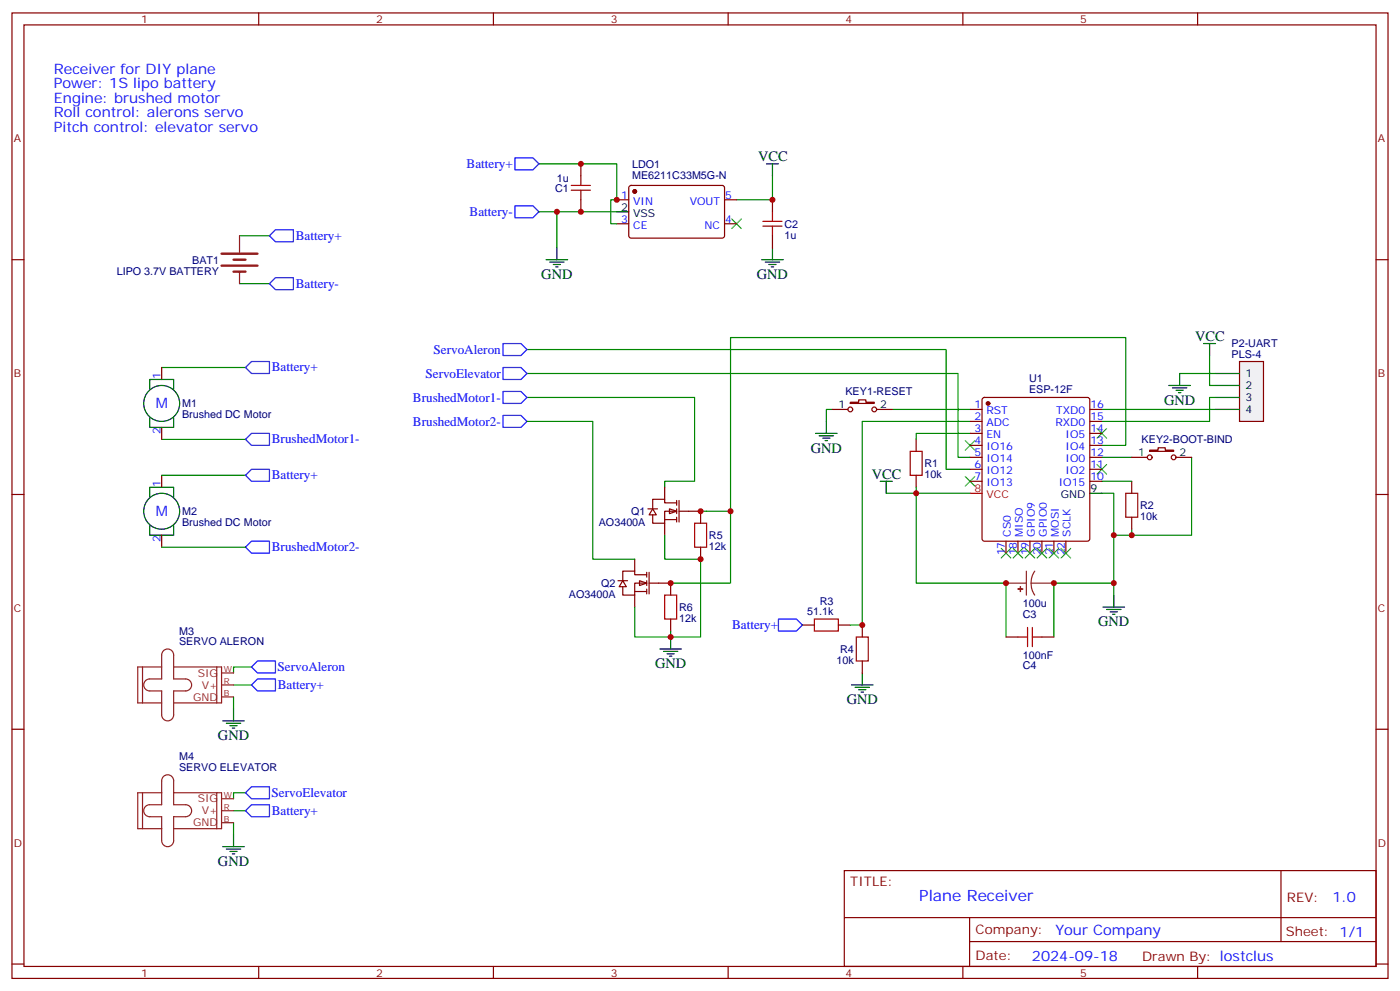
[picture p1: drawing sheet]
<svg xmlns="http://www.w3.org/2000/svg" width="412mm" height="292mm" viewBox="0 0 412 292" stroke-linecap="round" stroke-linejoin="round" font-family="sans-serif">
<g fill="none" stroke="#870000" stroke-width=".35">
<path d="M3.5 3.8h405.4v284.3h-405.4zM7.1 7.3h398.2v277.3h-398.2zM76.2 3.8v3.5M145.3 3.8v3.5M214.5 3.8v3.5M283.6 3.8v3.5M352.8 3.8v3.5M171.1 48.3v3.5M171.1 58.8v3.6M181.7 58.8h3.5M185.4 54.8l.5-.2 27.1 .1 .4 .6v14.4l-.7 .4h-27.1l-.4-.7v-14.1zM213.4 58.8h3.6"/>
<path d="M227.5 58.8v3.6M3.5 76.5h3.6M181.7 65.9h3.5M213.4 65.9h3.6M227.5 69.4v3.6M405.3 76.5h3.6M47.6 108.2v3.6M47.6 125.9v3.5M3.5 145.6h3.6M206.4 150.6v3.5M405.3 145.6h3.6M206.4 161.1v3.6"/>
<path d="M236.4 184.1h3.5M246.9 184.1h3.6M254 184.1v3.5M254 194.7v3.5M3.5 214.8h3.6M405.3 214.8h3.6M248.7 256.4h156.6v28.2h-156.6zM377.3 256.4v20.9M248.7 270.2h156.5M285.6 277.3h119.6M285.6 270.2v14.2M3.5 283.9h3.6"/>
<path d="M76.2 284.6v3.5M145.3 284.6v3.5M214.5 284.6v3.5M283.6 284.6v3.5M352.8 284.6v3.5M405.3 283.9h3.6"/>
</g>
<g fill="none" stroke="#008700" stroke-width=".35">
<path d="M158.7 48.3h23v10.5h-1.8v7.1h1.8M227.5 51.8v7h-10.5M70.6 69.4h8.8M158.7 62.4h5.3M181.7 62.4h-17.7v10.6M70.6 83.5h8.8M47.6 108.2h24.7M155.2 117.1h49.4v24.6h-8.8v1.8M155.2 110h127v24.7h3.6M155.2 102.9h123.5v35.3h7.1M347.5 110h10.6M356.3 104.7v8.8h1.8"/>
<path d="M358.1 117.1h-1.8v7h-31.7M47.6 129.4h24.7M324.6 131.2h7v-31.8h-116.4v51.2h-7.1M324.6 120.6h33.5M74.1 196.4h-5.3v1.8M68.8 201.7h5.3M68.8 205.2v3.6M68.8 238.8h3.5M72.3 233.5h-3.5v1.7M68.8 242.3v3.5"/>
</g>
<g fill="none" stroke="#00f" stroke-width=".35">
<path d="M151.7 46.5h5.3l1.7 1.8-1.7 1.7h-5.3zM79.4 69.4l1.7-1.7h5.3v3.5h-5.3zM151.7 60.6h5.3l1.7 1.8-1.7 1.7h-5.3zM79.4 83.5l1.7-1.7h5.3v3.5h-5.3zM148.2 115.3h5.3l1.7 1.8-1.7 1.7h-5.3zM148.2 108.2h5.3l1.7 1.8-1.7 1.8h-5.3zM148.2 101.2h5.3l1.7 1.7-1.7 1.8h-5.3zM72.3 129.4l1.8-1.8h5.3v3.6h-5.3zM74.1 196.4l1.7-1.7h5.3v3.5h-5.3zM229.3 182.3h5.3l1.8 1.8-1.8 1.7h-5.3zM74.1 201.7l1.7-1.7h5.3v3.5h-5.3zM72.3 233.5l1.8-1.8h5.3v3.5h-5.3z"/>
<path d="M72.3 238.8l1.8-1.8h5.3v3.5h-5.3z"/>
</g>
<g fill="none" stroke="#000" stroke-width=".35">
<path d="M160.9 76.5h6.3M161.9 77.2h4.3M163 77.9h2.1M163.7 78.6h.7M164 73v3.5M181.7 62.4h3.5M224.4 76.5h6.3M225.4 77.2h4.3M226.5 77.9h2.1M227.2 78.6h.7M227.5 73v3.5M44.1 114.6v-2.8h7.1v2.8"/>
<path d="M344.3 113.5h6.4M345.4 114.2h4.2M346.4 114.9h2.1M347.1 115.6h.7M347.5 110v3.5M354.5 101.2h3.6M356.3 101.2v3.5M44.1 123v2.9h7.1v-2.9M194.4 191.1h6.3M195.4 191.8h4.3M196.5 192.5h2.1M197.2 193.3h.7"/>
<path d="M197.6 187.6v3.5M254 198.2v3.5M65.6 212.3h6.4M66.7 213h4.2M67.7 213.7h2.1M68.4 214.4h.7M68.8 208.8v3.5M250.8 201.7h6.4M251.9 202.4h4.2M252.9 203.1h2.2M253.6 203.8h.8M65.6 249.3h6.4"/>
<path d="M66.7 250h4.2M67.7 250.8h2.1M68.4 251.5h.7M68.8 245.8v3.5"/>
<circle cx="47.6" cy="118.8" r="5.3"/>
</g>
<g fill="none" stroke="#8c2424" stroke-width=".35">
<path d="M70.6 69.4v5M70.6 80v3.5M42 196.4v10.6M47.6 196.4h-7v10.6h7M48.1 191.7a1.76 1.76 0 0 1 2-.4 1.76 1.76 0 0 1 1.1 1.6v7.1h3.5a1.76 1.76 0 0 1 1.7 1.7 1.76 1.76 0 0 1-1.7 1.8h-3.5v7a1.76 1.76 0 0 1-1.8 1.8 1.76 1.76 0 0 1-1.8-1.8v-7h-3.5a1.76 1.76 0 0 1-1.8-1.8 1.76 1.76 0 0 1 1.8-1.7h3.5v-7.1zM51.2 196.4h14.1v10.6h-14.1M63.9 196.4v10.6M65.3 198.2h3.5M65.3 201.7h3.5M65.3 205.2h3.5M42 233.5v10.6M47.6 233.5h-7v10.6h7"/>
<path d="M48.1 228.7a1.76 1.76 0 0 1 2-.4 1.76 1.76 0 0 1 1.1 1.6v7.1h3.5a1.76 1.76 0 0 1 1.7 1.8 1.76 1.76 0 0 1-1.7 1.7h-3.5v7.1a1.76 1.76 0 0 1-1.8 1.7 1.76 1.76 0 0 1-1.8-1.7v-7.1h-3.5a1.76 1.76 0 0 1-1.8-1.7 1.76 1.76 0 0 1 1.8-1.8h3.5v-7.1zM51.2 233.5h14.1v10.6h-14.1M63.9 233.5v10.6M65.3 235.2h3.5M65.3 238.8h3.5M65.3 242.3h3.5"/>
</g>
<path d="M65.3 74.7h10.5M65.3 78.2h10.5M68.8 76.5h3.5M68.8 80h3.5" fill="none" stroke="#8c2424" stroke-width=".71"/>
<path d="M215.5 64.5l2.9 2.8M218.4 64.5l-2.9 2.8M284.3 129.8l2.9 2.8M287.2 129.8l-2.9 2.8M294.9 161.5l2.8 2.8M297.7 161.5l-2.8 2.8" fill="none" stroke="#3c3" stroke-width=".35"/>
<circle cx="187" cy="56.4" r=".53" fill="#870000" stroke="#870000" stroke-width=".35"/>
<path d="M168.3 54.6h5.6M168.3 56h5.6M171.1 51.8v2.8M171.1 56v2.8M224.7 65.2h5.7M224.7 66.6h5.7M227.5 62.4v2.8M227.5 66.6v2.8M204.6 154.1h3.5v7h-3.5zM239.9 182.3h7v3.5h-7zM252.2 187.6h3.6v7.1h-3.6z" fill="none" stroke="#a10000" stroke-width=".35"/>
<path d="M365.1 106.5h7.1v17.6h-7.1z" fill="#f0f0f0" stroke="#870000" stroke-width=".35"/>
<g fill="none" stroke="#000" stroke-width=".35">
<path d="M225.8 48.3h3.5M227.5 48.3v3.5M358.1 110h7M358.1 113.5h7M358.1 117.1h7M240.2 127.6h6.4M241.3 128.3h4.2M242.4 129h2.1M243.1 129.8h.7M243.4 124.1v3.5M358.1 120.6h7M259.3 141.7h3.5"/>
<path d="M261.1 141.7v3.6M321 145.3h3.6M324.9 178.8h6.4M326 179.5h4.2M328.1 175.3v3.5M327 180.2h2.1M327.7 180.9h.7"/>
</g>
<g fill="none" stroke="#3c3" stroke-width=".35">
<path d="M323.1 136.8l2.9 2.8M323.1 126.2l2.9 2.8M326 136.8l-2.9 2.8M326 126.2l-2.9 2.8M284.3 140.3l2.9 2.9M287.2 140.3l-2.9 2.9M298.4 161.5l2.9 2.8M301.3 161.5l-2.9 2.8M302 161.5l2.8 2.8M304.8 161.5l-2.8 2.8M305.5 161.5l2.8 2.8M308.3 161.5l-2.8 2.8"/>
<path d="M309 161.5l2.9 2.8M311.9 161.5l-2.9 2.8M312.6 161.5l2.8 2.8M315.4 161.5l-2.8 2.8"/>
</g>
<path d="M245.2 120.6h-1.8v3.5M262.8 120.6h23M285.8 124.1h-31.8v60h-3.5M285.8 127.6h-15.9v1.8M324.6 134.7h8.8M351 134.7v22.9h-22.9M261.1 145.3h24.7M269.9 143.5v28.2h26.4v15.9M324.6 145.3h3.5v26.4h-17.7v15.9M324.6 141.7h8.8M333.4 155.9v1.7M328.1 171.7v3.6" fill="none" stroke="#008700" stroke-width=".35"/>
<path d="M296.3 171.7h6M302.3 168.2v7.1M303.7 171.7l.3 1.9 .8 1.7M303.7 171.7h6.7M304.8 168.2l-.8 1.7-.3 1.8" fill="none" stroke="#8c2424" stroke-width=".35"/>
<g fill="#8c2424" stroke="#8c2424" stroke-width=".35">
<path d="M300.6 172.8v1.4z"/>
<path d="M299.9 173.5h1.4z"/>
</g>
<g fill="none" stroke="#870000" stroke-width=".35">
<path d="M250.5 118.5h2.4v-.7h2.2v.7h2.4v.3h-7zM289.5 117.3l.5-.2h30.3l.5 .2 .2 .5v40.9l-.2 .5-.5 .2h-30.3l-.5-.2-.2-.5v-40.9zM245.2 120.6h4.6M258.2 120.6h4.6M269.9 129.4v3.5M269.9 140v3.5M285.8 134.7h3.5M285.8 120.6h3.5M285.8 124.1h3.5M285.8 127.6h3.5M285.8 131.2h3.5M285.8 138.2h3.5"/>
<path d="M321 134.7h3.6M321 120.6h3.6M321 124.1h3.6M321 127.6h3.6M321 131.2h3.6M321 138.2h3.6M333.4 134.7h4.6M338.7 132.6h2.4v-.7h2.2v.7h2.4v.3h-7zM346.4 134.7h4.6M285.8 141.7h3.5M296.3 159.4v3.5M299.9 159.4v3.5"/>
<path d="M303.4 159.4v3.5M306.9 159.4v3.5M310.4 159.4v3.5M314 159.4v3.5M321 141.7h3.6M333.4 141.7v3.6M333.4 152.3v3.6M296.3 187.6h3.6M306.9 187.6h3.5"/>
<circle cx="250.5" cy="120.6" r=".71"/>
<circle cx="257.5" cy="120.6" r=".71"/>
<circle cx="338.7" cy="134.7" r=".71"/>
<circle cx="345.7" cy="134.7" r=".71"/>
</g>
<path d="M268.1 132.9h3.5v7.1h-3.5zM331.6 145.3h3.5v7h-3.5zM299.9 187.6h2.8M302.7 184.8v5.6M304.1 187.6h2.8M304.1 184.8v5.6" fill="none" stroke="#a10000" stroke-width=".35"/>
<circle cx="291" cy="118.8" r=".53" fill="#870000" stroke="#870000" stroke-width=".35"/>
<path d="M285.8 145.3h3.5" fill="none" stroke="#f00" stroke-width=".35"/>
<g fill="#fff" stroke="#870000" stroke-width=".35">
<path d="M197.2 149.9l2.1 .7-2.1 .7z"/>
<path d="M192.3 149.9l1 1.7h-2.1z"/>
</g>
<path d="M190.9 149.9h2.8M195.8 153h3.5M195.8 143.5v3.5M195.8 154.1v3.5M199.3 148.1h-3.5v-1.1h-3.5v2.9M199.3 150.6h-3.5v3.5h-3.5v-2.5M199.3 147.4v1.4M199.3 149.9v1.4M199.3 152.3v1.4M200 147.4v6.3M200 150.6h6.4" fill="none" stroke="#870000" stroke-width=".35"/>
<g fill="#fff" stroke="#870000" stroke-width=".35">
<path d="M188.4 171l2.1 .7-2.1 .7z"/>
<path d="M183.4 171l1.1 1.8h-2.1z"/>
</g>
<g fill="none" stroke="#870000" stroke-width=".35">
<path d="M47.6 140v3.5M47.6 157.6v3.5M182 171h2.9M187 174.2h3.5M187 164.7v3.5M187 175.3v3.5M190.5 169.3h-3.5v-1.1h-3.6v2.8M190.5 171.7h-3.5v3.6h-3.6v-2.5M190.5 168.6v1.4M190.5 171v1.4M190.5 173.5v1.4M191.2 168.6v6.3"/>
<path d="M191.2 171.7h6.4v3.6M197.6 182.3v3.5"/>
</g>
<path d="M47.6 140h24.7M155.2 124.1h19.4v40.6h12.4M195.8 157.6v7.1h10.6v22.9h-8.8v-1.8M206.4 150.6h1.7M215.2 150.6v21.1h-17.6M47.6 161.1h24.7M187 178.8v8.8h10.6" fill="none" stroke="#008700" stroke-width=".35"/>
<path d="M195.8 175.3h3.5v7h-3.5z" fill="none" stroke="#a10000" stroke-width=".35"/>
<path d="M72.3 108.2l1.8-1.7h5.3v3.5h-5.3zM72.3 140l1.8-1.8h5.3v3.5h-5.3zM148.2 122.3h5.3l1.7 1.8-1.7 1.8h-5.3zM72.3 161.1l1.8-1.7h5.3v3.5h-5.3z" fill="none" stroke="#00f" stroke-width=".35"/>
<g fill="none" stroke="#000" stroke-width=".35">
<path d="M44.1 146.3v-2.8h7.1v2.8M44.1 154.8v2.8h7.1v-2.8"/>
<circle cx="47.6" cy="150.6" r="5.3"/>
</g>
<g fill="#c00">
<circle cx="181.7" cy="58.8" r=".88"/>
<circle cx="171.1" cy="62.4" r=".88"/>
<circle cx="164" cy="62.4" r=".88"/>
<circle cx="333.4" cy="157.6" r=".88"/>
<circle cx="269.9" cy="145.3" r=".88"/>
<circle cx="227.5" cy="58.8" r=".88"/>
<circle cx="171.1" cy="48.3" r=".88"/>
<circle cx="254" cy="184.1" r=".88"/>
<circle cx="328.1" cy="157.6" r=".88"/>
<circle cx="296.3" cy="171.7" r=".88"/>
<circle cx="310.4" cy="171.7" r=".88"/>
<circle cx="328.1" cy="171.7" r=".88"/>
<circle cx="206.4" cy="150.6" r=".88"/>
<circle cx="206.4" cy="164.7" r=".88"/>
<circle cx="215.2" cy="150.6" r=".88"/>
<circle cx="197.6" cy="187.6" r=".88"/>
<circle cx="197.6" cy="171.7" r=".88"/>
</g>
<text font-size="4.6" fill="#00f" x="270.8" y="265.4">Plane Receiver</text>
<g font-size="4.2" fill="#00f">
<text x="15.9" y="21.8">Receiver for DIY plane</text>
<text x="15.9" y="26">Pow</text>
<text x="24.5" y="26">er: 1S lipo battery</text>
<text x="15.9" y="30.3">Engine: brushed motor</text>
<text x="15.9" y="34.5">Roll control: alerons servo</text>
<text x="15.9" y="38.7">Pitch control: elevator servo</text>
<text x="45.9" y="120.2">M</text>
<text x="45.9" y="152">M</text>
<text x="392.5" y="265.7">1.0</text>
<text x="310.9" y="275.2">Your Company</text>
<text x="304" y="283">2024-09-18</text>
</g>
<g font-size="4.2">
<text x="223.3" y="47.6">VCC</text>
<text x="159.5" y="82.1">GND</text>
<text x="223" y="82.1">GND</text>
<text x="352.1" y="100.5">VCC</text>
<text x="342.9" y="119.2">GND</text>
<text x="238.8" y="133.3">GND</text>
<text x="256.8" y="141">VCC</text>
<text x="323.5" y="184.4">GND</text>
<text x="193" y="196.8">GND</text>
<text x="249.4" y="207.4">GND</text>
<text x="64.2" y="217.9">GND</text>
<text x="64.2" y="255">GND</text>
</g>
<g font-size="3.9" fill="#00f">
<text x="137.4" y="49.5">Battery+</text>
<text x="138.3" y="63.6">Battery-</text>
<text x="87.1" y="70.6">Battery+</text>
<text x="87.1" y="84.7">Battery-</text>
<text x="127.7" y="104.2">ServoAleron</text>
<text x="80.1" y="109.4">Battery+</text>
<text x="125.3" y="111.2">ServoElevator</text>
<text x="121.7" y="118.3">BrushedMotor1-</text>
<text x="121.7" y="125.3">BrushedMotor2-</text>
<text x="80.1" y="130.6">BrushedMotor1-</text>
<text x="80.1" y="141.1">Battery+</text>
<text x="80.1" y="162.3">BrushedMotor2-</text>
<text x="215.6" y="185.3">Battery+</text>
<text x="81.8" y="197.6">ServoAleron</text>
<text x="81.8" y="202.9">Battery+</text>
<text x="80" y="234.6">ServoElevator</text>
<text x="80.1" y="239.9">Battery+</text>
</g>
<g font-size="3.9" fill="#800">
<text x="250.5" y="261">TITLE:</text>
<text x="379.1" y="265.7">REV:</text>
<text x="287.4" y="275.2">Company:</text>
<text x="378.7" y="275.8">Sheet: 1/1</text>
<text x="287.4" y="282.9">Date:</text>
<text x="336.4" y="282.9">Draw</text>
<text x="346.6" y="282.9">n By: lostclus</text>
</g>
<g font-size="3.2" fill="#800">
<text x="41.6" y="6.8">1</text>
<text x="110.8" y="6.8">2</text>
<text x="179.9" y="6.8">3</text>
<text x="249.1" y="6.8">4</text>
<text x="318.2" y="6.8">5</text>
<text x="4.1" y="41.9">A</text>
<text x="405.9" y="41.9">A</text>
<text x="4.1" y="111.1">B</text>
<text x="405.9" y="111.1">B</text>
<text x="4.1" y="180.2">C</text>
<text x="405.9" y="180.2">C</text>
<text x="4.1" y="249.3">D</text>
<text x="405.9" y="249.3">D</text>
<text x="41.6" y="287.6">1</text>
<text x="110.8" y="287.6">2</text>
<text x="179.9" y="287.6">3</text>
<text x="249.1" y="287.6">4</text>
<text x="318.2" y="287.6">5</text>
</g>
<g font-size="3.2" fill="#000080">
<text x="164" y="53.5">1u</text>
<text x="186.2" y="52.6">ME6211C33M5G-N</text>
<text x="186.2" y="49.4">LDO1</text>
<text x="163.5" y="56.6">C1</text>
<text x="231.1" y="70.3">1u</text>
<text x="231.1" y="67">C2</text>
<text x="56.6" y="77.6">BAT1</text>
<text x="34.4" y="80.8">LIPO 3.7V BATTERY</text>
<text x="362.8" y="105.4">PLS-4</text>
<text x="362.8" y="102.2">P2-UART</text>
<text x="303.1" y="112.6">U1</text>
<text x="53.6" y="120">M1</text>
<text x="249" y="116.4">KEY1-RESET</text>
<text x="303.1" y="115.8">ESP-12F</text>
<text x="53.6" y="123.1">Brushed DC Motor</text>
<text x="336.3" y="130.5">KEY2-BOOT-BIND</text>
<text x="272.3" y="137.6">R1</text>
<text x="272.3" y="140.8">10k</text>
<text x="335.8" y="149.9">R2</text>
<text x="53.6" y="154.9">Brushed DC Motor</text>
<text x="53.6" y="151.7">M2</text>
<text x="176.4" y="154.9">AO3400A</text>
<text x="185.9" y="151.7">Q1</text>
<text x="335.8" y="153.1">10k</text>
<text x="208.8" y="162">12k</text>
<text x="208.8" y="158.8">R5</text>
<text x="177.1" y="172.9">Q2</text>
<text x="167.6" y="176.1">AO3400A</text>
<text x="200" y="179.9">R6</text>
<text x="241.5" y="178.1">R3</text>
<text x="301.3" y="178.8">100u</text>
<text x="200" y="183.1">12k</text>
<text x="237.8" y="181.3">51.1k</text>
<text x="301.3" y="182">C3</text>
<text x="52.7" y="190.1">SERVO ALERON</text>
<text x="52.7" y="186.9">M3</text>
<text x="246.4" y="195.5">10k</text>
<text x="247.5" y="192.3">R4</text>
<text x="301.3" y="194">100nF</text>
<text x="301.3" y="197.1">C4</text>
<text x="52.7" y="227.1">SERVO ELEVATOR</text>
<text x="52.7" y="223.9">M4</text>
</g>
<g font-size="3.2" fill="#00f">
<text x="183" y="58.5">1</text>
<text x="213.6" y="58.5">5</text>
<text x="183" y="65.5">3</text>
<text x="186.5" y="60.3">VIN</text>
<text x="203.2" y="60.3">VOUT</text>
<text x="213.6" y="65.5">4</text>
<text x="186.5" y="67.3">CE</text>
<text x="207.5" y="67.3">NC</text>
<text x="47.3" y="111.8" transform="rotate(-90 47.3 111.8)">1</text>
<text x="287.1" y="120.2">1</text>
<text x="287.1" y="123.8">2</text>
<text x="290.6" y="122">RST</text>
<text x="290.6" y="125.5">ADC</text>
<text x="310.9" y="125.5">RXD0</text>
<text x="311.1" y="122">TXD0</text>
<text x="321.2" y="123.8">15</text>
<text x="321.2" y="120.2">16</text>
<text x="47.3" y="127.9" transform="rotate(-90 47.3 127.9)">2</text>
<text x="287.1" y="127.3">3</text>
<text x="287.1" y="130.8">4</text>
<text x="290.6" y="129">EN</text>
<text x="313.9" y="129">IO5</text>
<text x="321.2" y="130.8">13</text>
<text x="321.2" y="127.3">14</text>
<text x="287.1" y="134.3">5</text>
<text x="287.1" y="137.9">6</text>
<text x="290.6" y="132.6">IO16</text>
<text x="290.6" y="136.1">IO14</text>
<text x="313.9" y="136.1">IO0</text>
<text x="313.9" y="132.6">IO4</text>
<text x="321.2" y="137.9">11</text>
<text x="321.2" y="134.3">12</text>
<text x="47.3" y="143.5" transform="rotate(-90 47.3 143.5)">1</text>
<text x="287.1" y="141.4">7</text>
<text x="290.6" y="139.6">IO12</text>
<text x="290.6" y="143.2">IO13</text>
<text x="311.9" y="143.2">IO15</text>
<text x="313.9" y="139.6">IO2</text>
<text x="321.2" y="141.4">10</text>
<text x="47.3" y="159.6" transform="rotate(-90 47.3 159.6)">2</text>
<text x="297.7" y="158.1" transform="rotate(-90 297.7 158.1)">CS0</text>
<text x="301.3" y="158.1" transform="rotate(-90 301.3 158.1)">MISO</text>
<text x="304.8" y="158.1" transform="rotate(-90 304.8 158.1)">GPIO9</text>
<text x="308.3" y="158.1" transform="rotate(-90 308.3 158.1)">GPIO0</text>
<text x="311.9" y="158.1" transform="rotate(-90 311.9 158.1)">MOSI</text>
<text x="315.4" y="158.1" transform="rotate(-90 315.4 158.1)">SCLK</text>
<text x="296" y="163.6" transform="rotate(-90 296 163.6)">17</text>
<text x="299.5" y="163.6" transform="rotate(-90 299.5 163.6)">18</text>
<text x="303" y="163.6" transform="rotate(-90 303 163.6)">19</text>
<text x="306.6" y="163.6" transform="rotate(-90 306.6 163.6)">20</text>
<text x="310.1" y="163.6" transform="rotate(-90 310.1 163.6)">21</text>
<text x="313.6" y="163.6" transform="rotate(-90 313.6 163.6)">22</text>
</g>
<g font-size="3.2">
<text x="183" y="62">2</text>
<text x="186.5" y="63.8">VSS</text>
<text x="366.9" y="111.1">1</text>
<text x="366.9" y="114.6">2</text>
<text x="366.9" y="118.1">3</text>
<text x="247" y="120.2">1</text>
<text x="259.3" y="120.2">2</text>
<text x="366.9" y="121.6">4</text>
<text x="335.2" y="134.3">1</text>
<text x="347.5" y="134.3">2</text>
<text x="312.4" y="146.7">GND</text>
<text x="321.2" y="144.9">9</text>
</g>
<g font-size="3.2" fill="#f00">
<text x="287.1" y="144.9">8</text>
<text x="290.6" y="146.7">VCC</text>
</g>
<g font-size="3.2" fill="#8d2323">
<text x="58.2" y="199.2">SIG</text>
<text x="59.4" y="202.8">V+</text>
<text x="56.9" y="206.3">GND</text>
<text x="58.2" y="236.3">SIG</text>
<text x="59.4" y="239.8">V+</text>
<text x="56.9" y="243.3">GND</text>
</g>
<g font-size="2.5" fill="#8d2323">
<text x="66" y="197.8">W</text>
<text x="66" y="201.4">R</text>
<text x="66" y="204.9">B</text>
<text x="66" y="234.9">W</text>
<text x="66" y="238.4">R</text>
<text x="66" y="241.9">B</text>
</g>
</svg>
